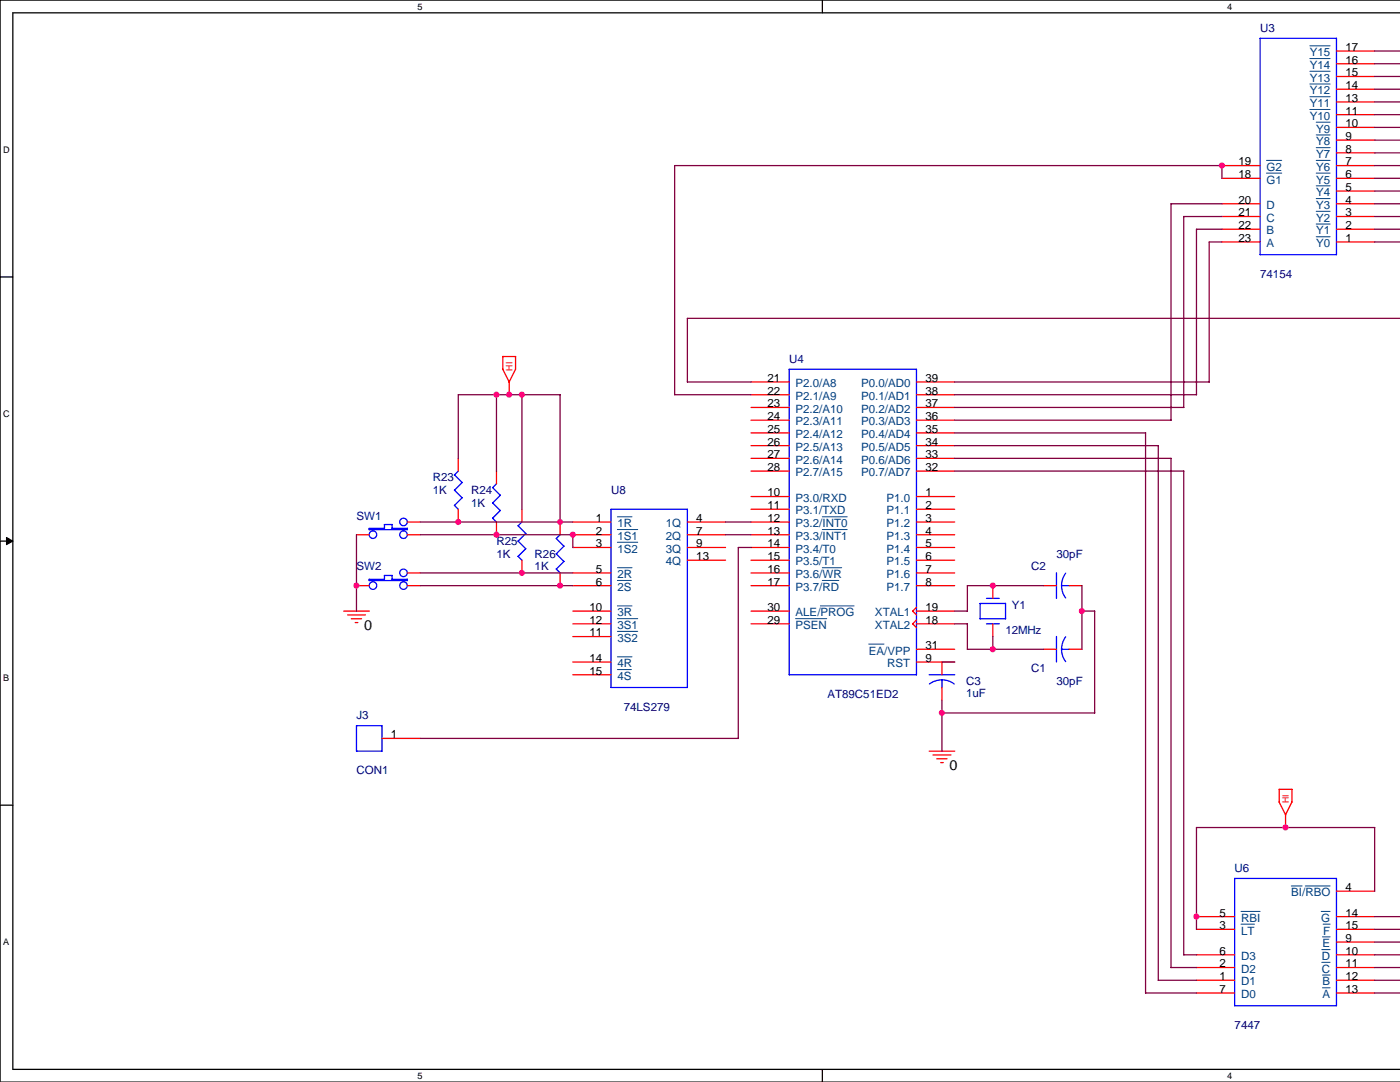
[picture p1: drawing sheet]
<svg xmlns="http://www.w3.org/2000/svg" width="279mm" height="216mm" viewBox="0 0 279 216" stroke-linecap="round" stroke-linejoin="round" font-family="sans-serif">
<path d="M279.4 0h-279.4v215.9h279.5M279.4 2.6h-276.8v210.8h276.9" fill="none" stroke="#000" stroke-width=".25"/>
<g fill="#fff">
<path d="M83.3 .3h1v2h-1z"/>
<path d="M83.3 213.6h1v2.1h-1z"/>
</g>
<path d="M164.1 0v2.6M164.1 213.4v2.5" fill="none" stroke="#000" stroke-width=".25"/>
<g fill="#fff">
<path d="M244.9 .3h1v2h-1z"/>
<path d="M244.9 213.6h1v2.1h-1z"/>
<path d="M.7 28.9h1.2v2h-1.2z"/>
<path d="M.7 81.6h1.2v2.1h-1.2z"/>
</g>
<path d="M0 55.3h2.6" fill="none" stroke="#000" stroke-width=".25"/>
<path d="M.7 134.3h1.2v2.1h-1.2z" fill="#fff"/>
<path d="M0 108h2.6" fill="none" stroke="#000" stroke-width=".25"/>
<path d="M1.3 107.2l1.3 .8-1.3 .7z" fill="#000" stroke="#000" stroke-width=".2"/>
<path d="M.7 187h1.2v2.1h-1.2z" fill="#fff"/>
<path d="M0 160.7h2.6" fill="none" stroke="#000" stroke-width=".25"/>
<g fill="none" stroke="#f00" stroke-width=".25">
<path d="M266.7 17.8h7.6M266.7 15.3h7.6M266.7 12.7h7.6M266.7 10.2h7.6M243.9 35.6h7.6M243.9 33h7.6M266.7 38.1h7.6M266.7 35.6h7.6M266.7 33h7.6M266.7 30.5h7.6M266.7 28h7.6M266.7 25.4h7.6"/>
<path d="M266.7 22.9h7.6M266.7 20.3h7.6M243.9 48.3h7.6M243.9 45.7h7.6M243.9 43.2h7.6M243.9 40.7h7.6M266.7 48.3h7.6M266.7 45.7h7.6M266.7 43.2h7.6M266.7 40.7h7.6M100.3 73.7l1.3 2.5v2.6M100.4 71.1v2.6"/>
<path d="M100.4 71.1h2.5M102.9 71.1v2.6l-1.3 2.5M149.9 76.2h7.6M149.9 78.8h7.6M182.9 76.2h7.6M182.9 78.8h7.6M91.5 91.5v2.5M99.1 94v2.5M149.9 99.1h7.6M149.9 81.3h7.6M149.9 83.8h7.6M149.9 86.4h7.6"/>
<path d="M149.9 88.9h7.6M149.9 91.5h7.6M149.9 94h7.6M182.9 99.1h7.6M182.9 81.3h7.6M182.9 83.8h7.6M182.9 86.4h7.6M182.9 88.9h7.6M182.9 91.5h7.6M182.9 94h7.6M71.1 106.7h2.6M71.1 116.9h2.6"/>
<path d="M81.3 106.7h2.5M81.3 104.2h2.5M81.3 114.3h2.5M81.3 116.9h2.5M91.5 101.6v2.6M99.1 104.2v2.5M104.2 101.6v2.6M104.2 111.8v2.5M111.8 104.2v2.5M111.8 114.3v2.6M114.3 106.7h7.6M114.3 104.2h7.6"/>
<path d="M114.3 109.2h7.6M114.3 114.3h7.6M114.3 116.9h7.6M137.2 106.7h7.6M137.2 104.2h7.6M137.2 109.2h7.6M137.2 111.8h7.6M149.9 106.7h7.6M149.9 104.2h7.6M149.9 109.2h7.6M149.9 114.3h7.6M149.9 116.9h7.6"/>
<path d="M149.9 111.8h7.6M149.9 101.6h7.6M182.9 106.7h7.6M182.9 104.2h7.6M182.9 109.2h7.6M182.9 114.3h7.6M182.9 116.9h7.6M182.9 111.8h7.6M182.9 101.6h7.6M198.1 116.9v2.5M208.3 116.9h2.5M213.4 116.9h2.5"/>
<path d="M68.6 121.9h5.1M69.4 122.7h3.5M70.1 123.5h2.1M70.9 124.2h.5M114.3 121.9h7.6M114.3 124.5h7.6M114.3 127h7.6M114.3 132.1h7.6M114.3 134.6h7.6M149.9 121.9h7.6M149.9 124.5h7.6M182.9 121.9h7.6"/>
<path d="M182.9 124.5h7.6M182.9 132.1h7.6M182.9 129.6h7.6M182.9 123.7l-.8 .8 .8 .7M182.9 121.2l-.8 .7 .8 .8M188 132.1v2.5M188 137.2v2.5M198.1 124.5v2.5M208.3 129.6h2.5M213.4 129.6h2.5M76.2 147.3h7.6M185.4 149.9h5.1"/>
<path d="M186.2 150.6h3.6M186.9 151.4h2.1M187.7 152.2h.6M255.3 157.5h2.5v2.5l-1.3 2.6M255.3 157.5v2.5M255.3 160l1.3 2.6M256.6 162.6v2.5M266.7 177.8h7.6M238.8 198.1h7.6M238.8 195.6h7.6M238.8 193.1h7.6M238.8 190.5h7.6"/>
<path d="M238.8 182.9h7.6M238.8 185.4h7.6M266.7 198.1h7.6M266.7 195.6h7.6M266.7 193.1h7.6M266.7 190.5h7.6M266.7 182.9h7.6M266.7 185.4h7.6M266.7 188h7.6"/>
</g>
<g fill="none" stroke="#00f" stroke-width=".25">
<path d="M251.5 7.6h15.2v43.2h-15.2zM157.5 73.7h25.4v60.9h-25.4zM90.7 97.8l1.5 1.5M90.7 94.7l1.5 1.6M91.5 94l-.8 .8M92.2 99.3l-1.5 1.6M92.2 96.3l-1.5 1.5M98.3 97.3l1.5 1.5M99.1 96.5l-.8 .8M99.9 98.8l-1.6 1.6M73.7 105.4h3M73.7 105.4v.3"/>
<path d="M76.7 104.7h1.6M76.7 114.8h1.6M76.7 104.7v.8M76.7 114.8v.8h-3M78.3 104.6l-.1 .8h3.1v.3h-7.6M78.3 114.8v.8h3M81.3 115.6v.2h-7.6v-.2M90.7 100.8l.8 .8M98.3 103.4l.8 .8M98.3 100.3l1.5 1.6M99.9 101.9l-1.6 1.5M104.2 104.1l-.8 .8 1.5 1.5"/>
<path d="M104.9 109.5l-1.5 1.5 .8 .8M104.9 106.4l-1.5 1.5 1.5 1.6M111 107.4l1.6 1.6-1.6 1.5 1.5 1.5M111.8 106.7l-.8 .8M112.6 112l-1.6 1.5 .8 .8M121.9 101.6h15.3v35.6h-15.3zM196.9 119.4h2.5M210.8 114.3v5.1M211.9 116.8l.3 1.6 .5 .9M211.9 116.9h1.5M212.7 114.4l-.7 1.4-.1 1M185.4 134.6h5.1"/>
<path d="M185.5 136.5l1.4-.7 1.1-.1 1.5 .3 .9 .5M188 135.7v1.5M196.9 124.5h2.5M200.7 120.4h-5.1v3.1h5.1M200.7 120.4v3.1M210.8 127v5.1M211.9 129.6h1.5M212.7 127.1l-.7 1.4-.1 1 .3 1.6 .5 .9M71.1 144.8h5.1v5.1h-5.1zM246.4 175.3h20.3v25.4h-20.3z"/>
<circle cx="74.4" cy="106.7" r=".76"/>
<circle cx="74.4" cy="116.8" r=".76"/>
<circle cx="80.5" cy="114.3" r=".76"/>
<circle cx="80.5" cy="106.7" r=".76"/>
<circle cx="80.5" cy="116.8" r=".76"/>
<circle cx="80.5" cy="104.1" r=".76"/>
</g>
<g fill="none" stroke="#004080" stroke-width=".2">
<path d="M261.4 19.3h4.1M261.4 16.8h4.1M261.4 14.2h4.1M261.4 11.7h4.1M261.4 9.1h4.1M252.8 34.5h3M252.8 32h3M261.4 21.8h4.1M262.7 39.6h2.8M262.7 37.1h2.8M262.7 34.5h2.8M262.7 32h2.8"/>
<path d="M262.7 29.5h2.8M262.7 26.9h2.8M262.7 24.4h2.8M262.7 47.2h2.8M262.7 44.7h2.8M262.7 42.2h2.8M123.2 103.1h2.9M123.2 105.7h4.1M123.2 108.2h4.1M123.2 113.3h2.9M123.2 115.8h2.8M164.1 103.1h5"/>
<path d="M164.1 105.7h5M164.1 113.3h3.9M164.1 115.8h3.3M123.2 120.9h2.9M123.2 123.4h4.1M123.2 126h4.1M123.2 131.1h2.9M123.2 133.6h2.8M158.8 123.4h6.2M163.7 120.9h6.8M173.4 128.5h3M257.7 176.8h2.2"/>
<path d="M260.5 176.8h5M247.7 181.9h3.8M247.7 184.4h2.7M263.7 181.9h1.8M263.8 192h1.7M263.8 189.5h1.7M263.9 197.1h1.6M263.9 194.6h1.6M263.9 186.9h1.6M264.1 184.4h1.4"/>
</g>
<g fill="none" stroke="#800040" stroke-width=".25">
<path d="M274.3 17.8h5.1M274.3 15.3h5.1M274.3 12.7h5.1M274.3 10.2h5.1M243.9 35.6v-2.6h-109.3v45.8h15.3M274.3 33h5.1M274.3 28h5.1M274.3 22.9h5.1M274.3 25.4h5.1M274.3 30.5h5.1M274.3 35.6h5.1M274.3 20.3h5.1"/>
<path d="M274.3 38.1h5.1M243.9 45.7h-5.1v33.1h-48.3M243.9 40.7h-10.2v43.2M243.9 48.3h-2.6v27.9h-50.8M243.9 43.2h-7.7v38.1h-45.7M274.3 45.7h5.1M274.3 40.7h5.1M274.3 48.3h5.1M274.3 43.2h5.1M99.1 78.8v15.2M104.2 78.8v22.8M111.8 78.8v25.4"/>
<path d="M111.8 78.8h-20.3v12.7M279.4 63.5h-142.2v12.7h12.7M190.5 86.4h38.1M190.5 94h45.7v96.5h2.6M190.5 83.8h43.2M190.5 91.5h43.2v101.6h5.1M190.5 88.9h40.7M228.6 86.4v111.8M231.2 88.9v106.7M71.1 106.7v15.3M83.8 106.7h30.5M83.8 114.3h30.5"/>
<path d="M83.8 116.9h30.5M83.8 104.2h30.5M114.3 106.7v2.6M144.8 106.7h5.1M144.8 104.2h5.1M149.9 109.2h-2.6v38.2M208.3 116.9h-15.2v5.1l-2.6-.1M215.9 116.9v12.7M188 132.1h2.5M188 139.7v10.2M190.5 124.5h2.6v5.1h15.2M198.1 127v2.6"/>
<path d="M215.9 121.9h2.6v20.4M83.8 147.3h63.6M188 142.3h30.5M274.3 177.8l.1-12.7h-35.6v20.4M228.6 198.1h10.2M231.2 195.6h7.6M274.3 198.1h5.1M274.3 190.5h5.1M274.3 195.6h5.1M274.3 193.1h5.1M274.3 182.9h5.1M274.3 185.4h5.1"/>
<path d="M274.3 188h5.1"/>
</g>
<g fill="#f0f" stroke="#f0f" stroke-width=".25">
<circle cx="99.1" cy="106.7" r=".5"/>
<circle cx="104.1" cy="114.3" r=".5"/>
<circle cx="114.3" cy="106.7" r=".5"/>
<circle cx="215.9" cy="121.9" r=".5"/>
<circle cx="198.1" cy="129.5" r=".5"/>
<circle cx="243.8" cy="33" r=".5"/>
<circle cx="198.1" cy="116.8" r=".5"/>
<circle cx="238.8" cy="182.9" r=".5"/>
<circle cx="91.4" cy="104.1" r=".5"/>
<circle cx="111.8" cy="116.8" r=".5"/>
<circle cx="111.8" cy="104.1" r=".5"/>
<circle cx="99.1" cy="78.7" r=".5"/>
<circle cx="101.6" cy="78.7" r=".5"/>
<circle cx="188" cy="142.2" r=".5"/>
<circle cx="256.5" cy="165.1" r=".5"/>
<circle cx="71.1" cy="116.8" r=".5"/>
<circle cx="104.1" cy="78.7" r=".5"/>
</g>
<g font-size="2.8">
<text x="72.7" y="125.7">0</text>
<text x="189.5" y="153.6">0</text>
</g>
<g font-size="2.3" fill="#000080">
<text x="251.5" y="6.4">U3</text>
<text x="251.5" y="55.4">74154</text>
<text x="157.5" y="72.4">U4</text>
<text x="86.4" y="96.1">R23</text>
<text x="86.4" y="98.6">1K</text>
<text x="94" y="98.6">R24</text>
<text x="94" y="101.1">1K</text>
<text x="121.9" y="98.6">U8</text>
<text x="71.1" y="103.7">SW1</text>
<text x="71.1" y="113.8">SW2</text>
<text x="99.1" y="108.8">R25</text>
<text x="99.1" y="111.3">1K</text>
<text x="106.7" y="111.3">R26</text>
<text x="106.7" y="113.8">1K</text>
<text x="205.8" y="113.8">C2</text>
<text x="210.8" y="111.3">30pF</text>
<text x="202" y="121.5">Y1</text>
<text x="200.7" y="126.5">12MHz</text>
<text x="192.8" y="136.7">C3</text>
<text x="205.8" y="134.2">C1</text>
<text x="210.8" y="136.7">30pF</text>
<text x="71.1" y="143.6">J3</text>
<text x="124.5" y="141.8">74LS279</text>
<text x="165.1" y="139.2">AT89C51ED2</text>
<text x="192.8" y="139">1uF</text>
<text x="71.1" y="154.5">CON1</text>
<text x="246.4" y="174">U6</text>
<text x="246.4" y="205.3">7447</text>
</g>
<g font-size="2.3" fill="#004080">
<text x="261.4" y="11.2">Y15</text>
<text x="261.4" y="16.3">Y13</text>
<text x="261.4" y="13.8">Y14</text>
<text x="261.4" y="23.9">Y10</text>
<text x="261.4" y="21.4">Y11</text>
<text x="261.4" y="18.8">Y12</text>
<text x="262.7" y="29">Y8</text>
<text x="262.7" y="26.5">Y9</text>
<text x="252.8" y="34.1">G2</text>
<text x="262.7" y="34.1">Y6</text>
<text x="262.7" y="31.5">Y7</text>
<text x="252.8" y="41.7">D</text>
<text x="252.8" y="36.6">G1</text>
<text x="262.7" y="41.7">Y3</text>
<text x="262.7" y="39.2">Y4</text>
<text x="262.7" y="36.6">Y5</text>
<text x="252.8" y="46.8">B</text>
<text x="252.8" y="44.2">C</text>
<text x="262.7" y="46.8">Y1</text>
<text x="262.7" y="44.2">Y2</text>
<text x="252.8" y="49.3">A</text>
<text x="262.7" y="49.3">Y0</text>
<text x="158.8" y="77.3">P2.0/A8</text>
<text x="171.9" y="77.3">P0.0/AD0</text>
<text x="158.8" y="79.8">P2.1/A9</text>
<text x="158.8" y="82.3">P2.2/A10</text>
<text x="171.9" y="79.8">P0.1/AD1</text>
<text x="171.9" y="82.3">P0.2/AD2</text>
<text x="158.8" y="84.9">P2.3/A11</text>
<text x="158.8" y="87.4">P2.4/A12</text>
<text x="158.8" y="90">P2.5/A13</text>
<text x="171.9" y="84.9">P0.3/AD3</text>
<text x="171.9" y="87.4">P0.4/AD4</text>
<text x="171.9" y="90">P0.5/AD5</text>
<text x="158.8" y="92.5">P2.6/A14</text>
<text x="158.8" y="95">P2.7/A15</text>
<text x="171.9" y="92.5">P0.6/AD6</text>
<text x="171.9" y="95">P0.7/AD7</text>
<text x="158.8" y="100.1">P3.0/RXD</text>
<text x="176.9" y="100.1">P1.0</text>
<text x="123.2" y="105.2">1R</text>
<text x="123.2" y="107.7">1S1</text>
<text x="132.9" y="105.2">1Q</text>
<text x="132.9" y="107.7">2Q</text>
<text x="158.8" y="107.7">P3.3/INT1</text>
<text x="158.8" y="102.7">P3.1/TXD</text>
<text x="158.8" y="105.2">P3.2/INT0</text>
<text x="176.9" y="102.7">P1.1</text>
<text x="176.9" y="105.2">P1.2</text>
<text x="176.9" y="107.7">P1.3</text>
<text x="123.2" y="110.3">1S2</text>
<text x="132.9" y="110.3">3Q</text>
<text x="132.9" y="112.8">4Q</text>
<text x="158.8" y="110.3">P3.4/T0</text>
<text x="158.8" y="112.8">P3.5/T1</text>
<text x="176.9" y="110.3">P1.4</text>
<text x="176.9" y="112.8">P1.5</text>
<text x="123.2" y="115.4">2R</text>
<text x="123.2" y="117.9">2S</text>
<text x="158.8" y="115.4">P3.6/WR</text>
<text x="158.8" y="117.9">P3.7/RD</text>
<text x="176.9" y="115.4">P1.6</text>
<text x="176.9" y="117.9">P1.7</text>
<text x="123.2" y="123">3R</text>
<text x="123.2" y="125.5">3S1</text>
<text x="158.8" y="125.5">PSEN</text>
<text x="158.8" y="123">ALE/PROG</text>
<text x="174.6" y="125.5">XTAL2</text>
<text x="174.6" y="123">XTAL1</text>
<text x="123.2" y="128.1">3S2</text>
<text x="173.4" y="130.6">EA/VPP</text>
<text x="123.2" y="133.1">4R</text>
<text x="123.2" y="135.7">4S</text>
<text x="177" y="133.1">RST</text>
<text x="257.7" y="178.9">BI/RBO</text>
<text x="247.7" y="183.9">RBI</text>
<text x="263.7" y="183.9">G</text>
<text x="247.7" y="186.5">LT</text>
<text x="247.7" y="191.6">D3</text>
<text x="263.8" y="191.6">D</text>
<text x="263.9" y="189">E</text>
<text x="264.1" y="186.5">F</text>
<text x="247.7" y="196.6">D1</text>
<text x="247.7" y="194.1">D2</text>
<text x="263.8" y="194.1">C</text>
<text x="263.9" y="196.6">B</text>
<text x="247.7" y="199.2">D0</text>
<text x="263.9" y="199.2">A</text>
</g>
<g font-size="2.3">
<text x="268.5" y="10.2">17</text>
<text x="268.5" y="17.8">14</text>
<text x="268.5" y="15.2">15</text>
<text x="268.5" y="12.7">16</text>
<text x="268.5" y="22.9">11</text>
<text x="268.5" y="20.3">13</text>
<text x="268.5" y="27.9">9</text>
<text x="268.5" y="25.4">10</text>
<text x="247.2" y="35.6">18</text>
<text x="247.2" y="33">19</text>
<text x="268.5" y="35.6">6</text>
<text x="268.5" y="33">7</text>
<text x="268.5" y="30.5">8</text>
<text x="247.2" y="40.6">20</text>
<text x="268.5" y="40.6">4</text>
<text x="268.5" y="38.1">5</text>
<text x="247.2" y="45.7">22</text>
<text x="247.2" y="43.2">21</text>
<text x="268.5" y="45.7">2</text>
<text x="268.5" y="43.2">3</text>
<text x="247.2" y="48.3">23</text>
<text x="268.5" y="48.3">1</text>
<text x="153.2" y="76.2">21</text>
<text x="184.7" y="76.2">39</text>
<text x="153.2" y="78.7">22</text>
<text x="153.2" y="81.3">23</text>
<text x="153.2" y="83.8">24</text>
<text x="184.7" y="78.7">38</text>
<text x="184.7" y="81.3">37</text>
<text x="184.7" y="83.8">36</text>
<text x="153.2" y="86.4">25</text>
<text x="153.2" y="88.9">26</text>
<text x="184.7" y="86.4">35</text>
<text x="184.7" y="88.9">34</text>
<text x="153.2" y="91.4">27</text>
<text x="153.2" y="94">28</text>
<text x="184.7" y="91.4">33</text>
<text x="184.7" y="94">32</text>
<text x="153.2" y="99.1">10</text>
<text x="153.2" y="101.6">11</text>
<text x="184.7" y="99.1">1</text>
<text x="184.7" y="101.6">2</text>
<text x="118.9" y="104.1">1</text>
<text x="118.9" y="106.7">2</text>
<text x="139" y="104.1">4</text>
<text x="139" y="106.7">7</text>
<text x="153.2" y="104.1">12</text>
<text x="153.2" y="106.7">13</text>
<text x="184.7" y="104.1">3</text>
<text x="184.7" y="106.7">4</text>
<text x="118.9" y="109.2">3</text>
<text x="139" y="109.2">9</text>
<text x="139" y="111.8">13</text>
<text x="153.2" y="109.2">14</text>
<text x="153.2" y="111.8">15</text>
<text x="184.7" y="109.2">5</text>
<text x="184.7" y="111.8">6</text>
<text x="118.9" y="114.3">5</text>
<text x="118.9" y="116.8">6</text>
<text x="153.2" y="114.3">16</text>
<text x="153.2" y="116.8">17</text>
<text x="184.7" y="114.3">7</text>
<text x="184.7" y="116.8">8</text>
<text x="117.6" y="121.9">10</text>
<text x="117.6" y="124.5">12</text>
<text x="153.2" y="124.5">29</text>
<text x="153.2" y="121.9">30</text>
<text x="184.7" y="124.5">18</text>
<text x="184.7" y="121.9">19</text>
<text x="117.6" y="127">11</text>
<text x="184.7" y="129.5">31</text>
<text x="117.6" y="132.1">14</text>
<text x="117.6" y="134.6">15</text>
<text x="184.7" y="132.1">9</text>
<text x="78" y="147.3">1</text>
<text x="268.5" y="177.8">4</text>
<text x="243.4" y="182.9">5</text>
<text x="243.4" y="185.4">3</text>
<text x="268.5" y="185.4">15</text>
<text x="268.5" y="182.9">14</text>
<text x="243.4" y="190.5">6</text>
<text x="268.5" y="190.5">10</text>
<text x="268.5" y="188">9</text>
<text x="243.4" y="195.6">1</text>
<text x="243.4" y="193">2</text>
<text x="268.5" y="195.6">12</text>
<text x="268.5" y="193">11</text>
<text x="243.4" y="198.1">7</text>
<text x="268.5" y="198.1">13</text>
</g>
<g font-size="1.8">
<text x="83.3" y="1.9">5</text>
<text x="244.9" y="1.9">4</text>
<text x=".7" y="30.5">D</text>
<text x=".7" y="83.2">C</text>
<text x=".7" y="136">B</text>
<text x=".7" y="188.7">A</text>
<text x="83.3" y="215.3">5</text>
<text x="244.9" y="215.3">4</text>
</g>
<g font-size="1.8" fill="#f00">
<text x="102.3" y="73.9" transform="rotate(-90 102.3 73.9)">HI</text>
<text x="257.2" y="160.3" transform="rotate(-90 257.2 160.3)">HI</text>
</g>
</svg>
